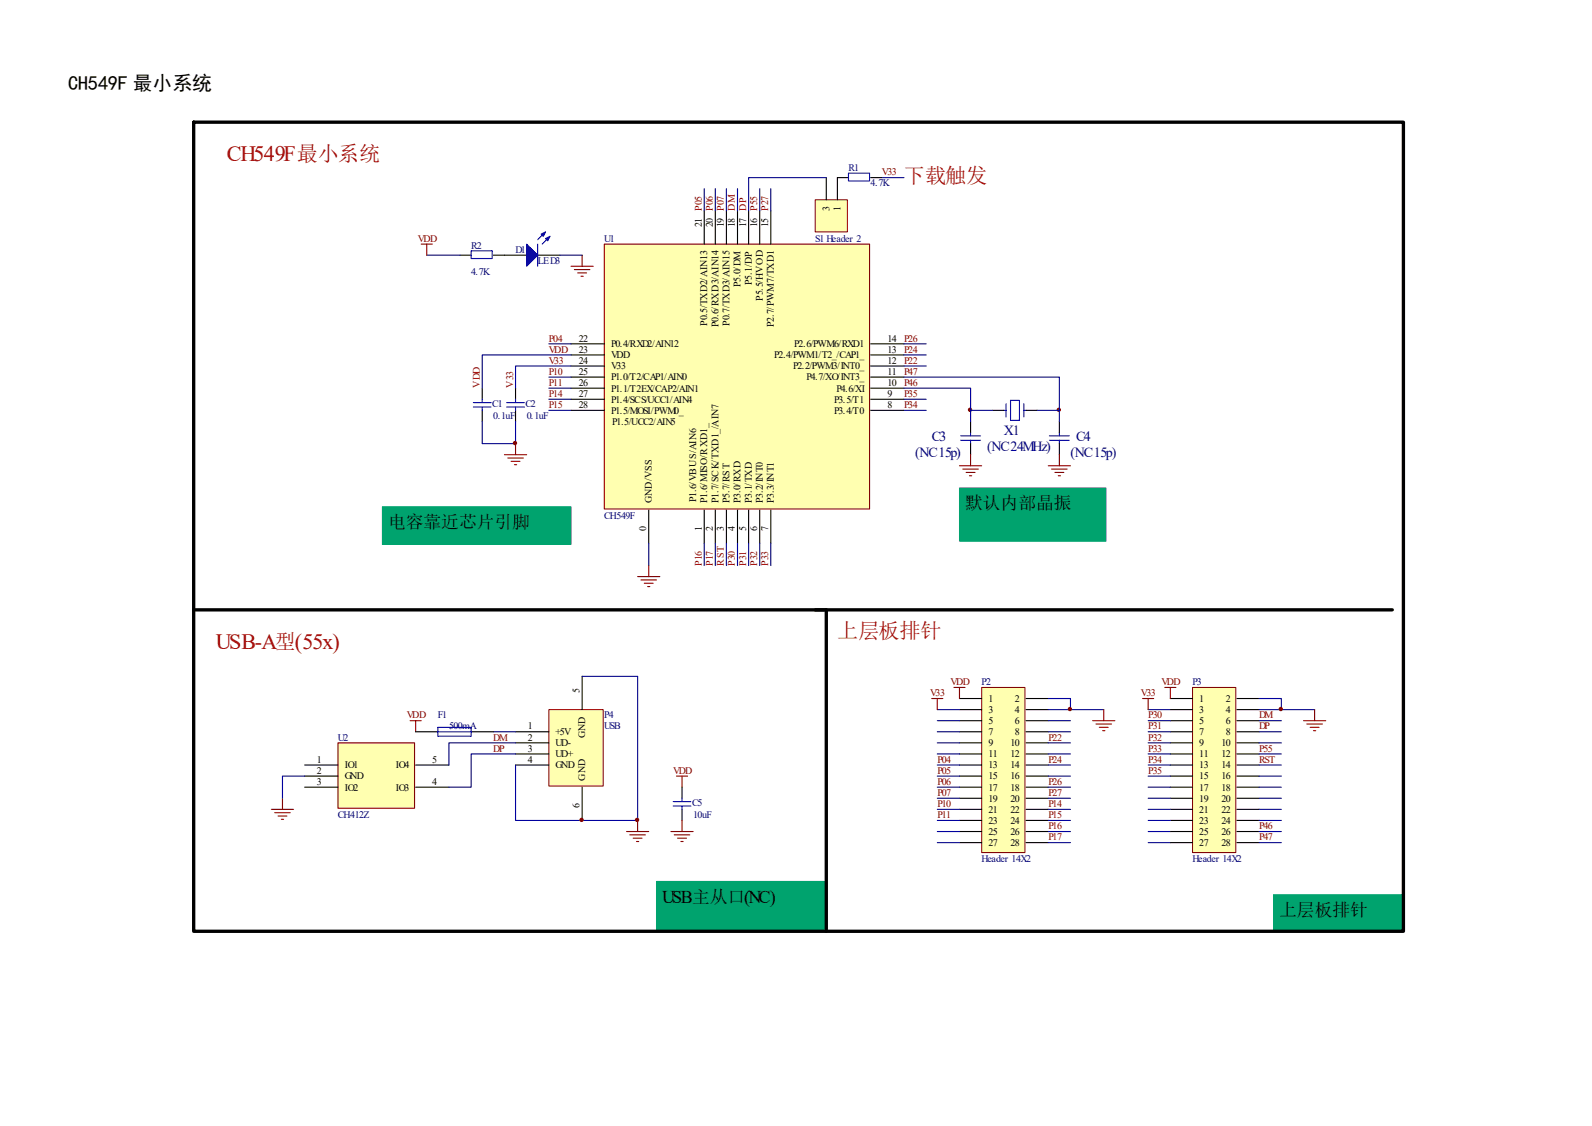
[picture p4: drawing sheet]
<svg xmlns="http://www.w3.org/2000/svg" width="297mm" height="210mm" viewBox="0 0 297 210" stroke-linecap="round" stroke-linejoin="round" font-family="sans-serif">
<path d="M112.7 45.5h49.5v49.4h-49.5z" fill-rule="evenodd" fill="#ffffb0" stroke="#800000" stroke-width=".21"/>
<g fill="none" stroke="#000" stroke-width=".21">
<path d="M131.4 39.3v6.2M133.5 39.3v6.2M135.5 39.3v6.2M137.6 39.3v6.2M139.7 39.3v6.2M141.7 39.3v6.2M143.8 39.3v6.2M156.2 33.1h2.1M162.4 33.1h2.1M85.8 47.6h2.1M92 47.6h6.3M100.3 47.6h4.2"/>
<path d="M90 72.4v2.1M90 76.5v2.1M96.2 72.4v2.1M96.2 76.5v2.1M106.5 76.5h6.2M106.5 74.5h6.2M106.5 72.4h6.2M106.5 70.3h6.2M106.5 68.3h6.2M106.5 66.2h6.2M106.5 64.1h6.2M162.4 76.5h6.3"/>
<path d="M162.4 74.5h6.3M162.4 72.4h6.3M162.4 70.3h6.3M162.4 68.3h6.3M162.4 66.2h6.3M162.4 64.1h6.3M181.1 78.6v2.1M185.2 76.5h2.1M191.4 76.5h2.1M197.6 78.6v2.1M121 95.1v6.2M131.4 95.1v6.2"/>
<path d="M133.5 95.1v6.2M135.5 95.1v6.2M137.6 95.1v6.2M139.7 95.1v6.2M141.7 95.1v6.2M143.8 95.1v6.2M181.1 82.7v2.1M197.6 82.7v2.1"/>
</g>
<g fill="none" stroke="#000080" stroke-width=".21">
<path d="M131.4 35.2v4.1M133.5 35.2v4.1M135.5 35.2v4.1M137.6 35.2v4.1M141.7 35.2v4.1M143.8 35.2v4.1M164.5 33.1h4.2M79.6 47.6h6.2M104.5 47.6h4.1M90 78.6v4.1h6.2v-4.1M102.4 64.1h4.1M102.4 70.3h4.1"/>
<path d="M102.4 72.4h4.1M102.4 74.5h4.1M102.4 76.5h4.1M168.7 64.1h4.1M168.7 74.5h4.1M168.7 76.5h4.1M168.7 68.3h4.1M168.7 66.2h4.1M121 101.3v4.2M131.4 101.3v4.2M133.5 101.3v4.2M135.5 101.3v4.2"/>
<path d="M137.6 101.3v4.2M139.7 101.3v4.2M141.7 101.3v4.2M143.8 101.3v4.2"/>
</g>
<g fill="none" stroke="#800000" stroke-width=".21">
<path d="M78.6 45.5h2.1M79.6 45.5v2.1M106.5 49.7h4.2M107.2 50.3h2.9M107.8 50.9h1.6M108.4 51.5h.4M108.6 47.6v2.1M94.1 84.8h4.2M94.7 85.4h2.9M95.4 86h1.6M96 86.7h.4M96.2 82.7v2.1"/>
<path d="M179 86.9h4.1M179.6 87.5h2.9M180.2 88.1h1.7M180.9 88.7h.4M181.1 84.8v2.1M195.6 86.9h4.1M196.2 87.5h2.9M196.8 88.1h1.7M197.4 88.7h.4M197.6 84.8v2.1M119 107.5h4.1M119.6 108.2h2.9"/>
<path d="M120.2 108.8h1.7M120.8 109.4h.4M121 105.5v2"/>
</g>
<g fill="none" stroke="#00f" stroke-width=".21">
<path d="M158.3 32.3h3.9v1.4h-3.9zM87.9 46.8h3.9v1.4h-3.9zM100.3 45.5v4.2M101.8 43.3l-1.5 1.4M102.6 44.1l-1.4 1.4M88.3 75.1h3.3M88.3 75.9h3.3M90 74.5v.6M90 75.9v.6M94.5 75.1h3.3M94.5 75.9h3.3M96.2 74.5v.6"/>
<path d="M96.2 75.9v.6M187.3 76.5h.4M187.7 75.3v2.5M188.5 74.7h1.7v3.7h-1.7zM191 75.3v2.5M191 76.5h.4M179.2 82.1h3.7M179.2 81.3h3.7M181.1 80.7v.6M181.1 82.1v.6M195.8 82.1h3.7M195.8 81.3h3.7"/>
<path d="M197.6 80.7v.6M197.6 82.1v.6"/>
</g>
<g fill="#00a36e" stroke="#00a36e" stroke-width=".19">
<path d="M71.3 94.5h35.2v7.1h-35.2z" fill-rule="evenodd"/>
<path d="M237.6 166.9h24v6.6h-24z" fill-rule="evenodd"/>
<path d="M179 91h27.3v9.9h-27.3z" fill-rule="evenodd"/>
</g>
<g fill="#00f" stroke="#00f" stroke-width=".21">
<path d="M98.3 45.5l2 2.1-2 2.1z"/>
<path d="M101.8 44.5l.8-.4-.4 .8z"/>
<path d="M100.9 43.7l.9-.4-.4 .8z"/>
</g>
<g fill="#800000" stroke="#800000" stroke-width=".19">
<circle cx="197.5" cy="76.4" r=".31"/>
<circle cx="181" cy="76.4" r=".31"/>
</g>
<path d="M102.4 132.4h10.1v14.2h-10.1z" fill-rule="evenodd" fill="#ffffb0" stroke="#800000" stroke-width=".19"/>
<path d="M77.5 136.5h4.2M87.9 136.5h4.1M96.2 136.5h6.2M96.2 138.6h6.2M108.6 126.2v6.2M96.2 142.7h6.2M96.2 140.6h6.2M108.6 146.8v6.2M127.2 146.8v2.1M127.2 151v2" fill="none" stroke="#000" stroke-width=".21"/>
<path d="M92 136.5h4.2M108.6 126.2h10.4v26.8h-22.8v-10.3" fill="none" stroke="#000080" stroke-width=".21"/>
<g fill="none" stroke="#800000" stroke-width=".21">
<path d="M76.5 134.4h2.1M77.5 134.4v2.1M116.9 155.1h4.1M117.5 155.7h2.9M118.1 156.3h1.7M118.8 157h.4M119 153v2.1M125.2 155.1h4.1M125.8 155.7h2.9M126.2 144.8h2.1M126.4 156.3h1.7M127 157h.4"/>
<path d="M127.2 144.8v2M127.2 153v2.1"/>
</g>
<path d="M81.7 135.7h6.2v1.6h-6.2zM81.7 136.5h6.2M125.6 149.5h3.3M125.6 150.3h3.3M127.2 148.9v.6M127.2 150.3v.7" fill="none" stroke="#00f" stroke-width=".21"/>
<path d="M122.5 164.4h31.5v9.1h-31.5z" fill-rule="evenodd" fill="#00a36e" stroke="#00a36e" stroke-width=".19"/>
<path d="M36.1 22.8h225.7v150.9h-225.7zM36.1 113.7h223.7M154.2 113.7v60" fill="none" stroke="#000" stroke-width=".62"/>
<path d="M152.1 37.3h6v6h-6z" fill-rule="evenodd" fill="#ffffb0" stroke="#800000" stroke-width=".19"/>
<path d="M154.2 33.1v4.2M156.2 33.1v4.2" fill="none" stroke="#000" stroke-width=".21"/>
<path d="M183.1 128.2h8.1v30.8h-8.1z" fill-rule="evenodd" fill="#ffffb0" stroke="#800000" stroke-width=".19"/>
<g fill="none" stroke="#000" stroke-width=".21">
<path d="M179 130.3h4.1M179 132.4h4.1M179 134.4h4.1M179 136.5h4.1M179 138.6h4.1M191.4 130.3h4.2M191.4 132.4h4.2M191.4 134.4h4.2M191.4 136.5h4.2M191.4 138.6h4.2M179 140.6h4.1M179 142.7h4.1"/>
<path d="M179 144.8h4.1M179 146.8h4.1M179 148.9h4.1M179 151h4.1M179 153h4.1M179 155.1h4.1M179 157.2h4.1M191.4 140.6h4.2M191.4 142.7h4.2M191.4 144.8h4.2M191.4 146.8h4.2M191.4 148.9h4.2"/>
<path d="M191.4 151h4.2M191.4 153h4.2M191.4 155.1h4.2M191.4 157.2h4.2"/>
</g>
<path d="M222.5 128.2h8.1v30.8h-8.1z" fill-rule="evenodd" fill="#ffffb0" stroke="#800000" stroke-width=".19"/>
<g fill="none" stroke="#000" stroke-width=".21">
<path d="M218.3 130.3h4.2M218.3 132.4h4.2M218.3 134.4h4.2M218.3 136.5h4.2M218.3 138.6h4.2M230.8 130.3h4.1M230.8 132.4h4.1M230.8 134.4h4.1M230.8 136.5h4.1M230.8 138.6h4.1M218.3 140.6h4.2M218.3 142.7h4.2"/>
<path d="M218.3 144.8h4.2M218.3 146.8h4.2M218.3 148.9h4.2M218.3 151h4.2M218.3 153h4.2M218.3 155.1h4.2M218.3 157.2h4.2M230.8 140.6h4.1M230.8 142.7h4.1M230.8 144.8h4.1M230.8 146.8h4.1M230.8 148.9h4.1"/>
<path d="M230.8 151h4.1M230.8 153h4.1M230.8 155.1h4.1M230.8 157.2h4.1"/>
</g>
<g fill="none" stroke="#000080" stroke-width=".21">
<path d="M174.9 134.4h4.1M174.9 136.5h4.1M174.9 138.6h4.1M174.9 132.4h4.1M195.6 130.3h4.1v2.1h-4.1M195.6 134.4h4.1M195.6 136.5h4.1M195.6 138.6h4.1M199.7 132.4h6.2M214.2 134.4h4.1M214.2 136.5h4.1M214.2 138.6h4.1"/>
<path d="M214.2 132.4h4.1M234.9 130.3h4.2v2.1h-4.2M234.9 134.4h4.2M234.9 136.5h4.2M234.9 138.6h4.2M239.1 132.4h6.2M174.9 140.6h4.1M174.9 142.7h4.1M174.9 144.8h4.1M174.9 146.8h4.1M174.9 148.9h4.1M174.9 151h4.1"/>
<path d="M174.9 153h4.1M174.9 155.1h4.1M174.9 157.2h4.1M195.6 140.6h4.1M195.6 142.7h4.1M195.6 144.8h4.1M195.6 146.8h4.1M195.6 148.9h4.1M195.6 151h4.1M195.6 153h4.1M195.6 155.1h4.1M195.6 157.2h4.1"/>
<path d="M214.2 140.6h4.1M214.2 142.7h4.1M214.2 144.8h4.1M214.2 146.8h4.1M214.2 148.9h4.1M214.2 151h4.1M214.2 153h4.1M214.2 155.1h4.1M214.2 157.2h4.1M234.9 140.6h4.2M234.9 142.7h4.2M234.9 144.8h4.2"/>
<path d="M234.9 146.8h4.2M234.9 148.9h4.2M234.9 151h4.2M234.9 153h4.2M234.9 155.1h4.2M234.9 157.2h4.2"/>
</g>
<g fill="none" stroke="#800000" stroke-width=".21">
<path d="M173.8 130.3h2.1M174.9 130.3v2.1M178 128.2h2M179 128.2v2.1M203.9 134.4h4.1M204.5 135h2.9M205.1 135.7h1.6M205.7 136.3h.4M205.9 132.4v2M213.2 130.3h2M214.2 130.3v2.1M217.3 128.2h2.1"/>
<path d="M218.3 128.2v2.1M243.2 134.4h4.1M243.8 135h2.9M244.4 135.7h1.7M245.1 136.3h.4M245.3 132.4v2"/>
</g>
<path d="M63.1 138.6h14.2v12.2h-14.2z" fill-rule="evenodd" fill="#ffffb0" stroke="#800000" stroke-width=".21"/>
<path d="M56.8 142.7h6.3M56.8 144.8h6.3M56.8 146.8h6.3M77.5 142.7h6.3M77.5 146.8h6.3" fill="none" stroke="#000" stroke-width=".21"/>
<path d="M50.6 151h4.2M51.2 151.6h2.9M51.9 152.2h1.6M52.5 152.8h.4M52.7 148.9v2.1" fill="none" stroke="#800000" stroke-width=".21"/>
<path d="M154.2 33.1h-14.5v6.2M106.5 68.3h-10.3v4.1M106.5 66.2h-16.5v6.2M168.7 72.4h12.4v6.2M168.7 70.3h28.9v8.3M181.1 76.5h4.1M193.5 76.5h4.1M96.2 138.6h-12.4v4.1M56.8 144.8h-4.1v4.1M96.2 140.6h-8.3v6.2h-4.1" fill="none" stroke="#000080" stroke-width=".21"/>
<g fill="#800000" stroke="#800000" stroke-width=".19">
<circle cx="96.1" cy="82.6" r=".31"/>
<circle cx="108.5" cy="152.9" r=".31"/>
<circle cx="118.9" cy="152.9" r=".31"/>
<circle cx="199.6" cy="132.2" r=".31"/>
<circle cx="238.9" cy="132.2" r=".31"/>
</g>
<g font-size="4.1" fill="#bf0000">
<text x="42.3" y="30.1">CH549F最小系统</text>
<text x="40.3" y="121">USB-A型(55x)</text>
</g>
<g font-size="3.9" fill="#bf0000">
<text x="168.7" y="34.2">下载触发</text>
<text x="156.2" y="119">上层板排针</text>
</g>
<text font-size="3.7" x="12.7" y="16.8">CH549F 最小系统</text>
<text font-size="3.4" x="123.5" y="168.4">USB主从口(NC)</text>
<g font-size="3.3">
<text x="180" y="95">默认内部晶振</text>
<text x="72.4" y="98.5">电容靠近芯片引脚</text>
<text x="238.6" y="170.8">上层板排针</text>
</g>
<g font-size="2.6" fill="#000080">
<text x="173.8" y="82.2">C3</text>
<text x="187.3" y="81.1">X1</text>
<text x="200.7" y="82.2">C4</text>
<text x="170.7" y="85.3">(NC 15p)</text>
<text x="184.2" y="84.2">(NC 24MHz)</text>
<text x="199.7" y="85.3">(NC 15p)</text>
</g>
<g font-size="1.9" fill="#000080">
<text x="158.3" y="31.9">R1</text>
<text x="162.4" y="34.8">4.7K</text>
<text x="87.9" y="46.4">R2</text>
<text x="96.2" y="47.2">D1</text>
<text x="112.7" y="45.1">U1</text>
<text x="152.1" y="45.1">S1 Header 2</text>
<text x="87.9" y="51.3">4.7K</text>
<text x="100.3" y="49.2">LED3</text>
<text x="91.8" y="75.9">C1</text>
<text x="98" y="75.9">C2</text>
<text x="92" y="78.2">0.1uF</text>
<text x="98.3" y="78.2">0.1uF</text>
<text x="112.7" y="96.8">CH549F</text>
<text x="183.1" y="127.8">P2</text>
<text x="222.5" y="127.8">P3</text>
<text x="81.7" y="134">F1</text>
<text x="83.8" y="136.1">500mA</text>
<text x="112.7" y="134">P4</text>
<text x="112.7" y="136.1">USB</text>
<text x="63" y="138.1">U2</text>
<text x="63" y="152.6">CH412Z</text>
<text x="129.1" y="150.3">C5</text>
<text x="129.3" y="152.6">10uF</text>
<text x="183.1" y="160.9">Header 14X2</text>
<text x="222.5" y="160.9">Header 14X2</text>
</g>
<g font-size="1.9" fill="#800000">
<text x="164.5" y="32.7">V33</text>
<text x="130.9" y="39.3" transform="rotate(-90 130.9 39.3)">P05</text>
<text x="133" y="39.3" transform="rotate(-90 133 39.3)">P06</text>
<text x="135" y="39.3" transform="rotate(-90 135 39.3)">P07</text>
<text x="137.1" y="39.3" transform="rotate(-90 137.1 39.3)">DM</text>
<text x="139.2" y="39.3" transform="rotate(-90 139.2 39.3)">DP</text>
<text x="141.3" y="39.3" transform="rotate(-90 141.3 39.3)">P55</text>
<text x="143.3" y="39.3" transform="rotate(-90 143.3 39.3)">P27</text>
<text x="78" y="45.1">VDD</text>
<text x="102.4" y="65.8">VDD</text>
<text x="102.4" y="63.7">P04</text>
<text x="168.7" y="65.8">P24</text>
<text x="168.7" y="63.7">P26</text>
<text x="102.4" y="67.9">V33</text>
<text x="102.4" y="69.9">P10</text>
<text x="102.4" y="72">P11</text>
<text x="168.7" y="67.9">P22</text>
<text x="168.7" y="72">P46</text>
<text x="168.7" y="69.9">P47</text>
<text x="89.5" y="72.4" transform="rotate(-90 89.5 72.4)">VDD</text>
<text x="95.7" y="72.4" transform="rotate(-90 95.7 72.4)">V33</text>
<text x="102.4" y="74">P14</text>
<text x="102.4" y="76.1">P15</text>
<text x="168.7" y="76.1">P34</text>
<text x="168.7" y="74">P35</text>
<text x="130.9" y="105.5" transform="rotate(-90 130.9 105.5)">P16</text>
<text x="133" y="105.5" transform="rotate(-90 133 105.5)">P17</text>
<text x="135" y="105.5" transform="rotate(-90 135 105.5)">RST</text>
<text x="137.1" y="105.5" transform="rotate(-90 137.1 105.5)">P30</text>
<text x="139.2" y="105.5" transform="rotate(-90 139.2 105.5)">P31</text>
<text x="141.3" y="105.5" transform="rotate(-90 141.3 105.5)">P32</text>
<text x="143.3" y="105.5" transform="rotate(-90 143.3 105.5)">P33</text>
<text x="173.5" y="129.9">V33</text>
<text x="177.3" y="127.8">VDD</text>
<text x="212.9" y="129.9">V33</text>
<text x="216.7" y="127.8">VDD</text>
<text x="75.9" y="134">VDD</text>
<text x="214.2" y="134">P30</text>
<text x="214.2" y="136.1">P31</text>
<text x="234.9" y="134">DM</text>
<text x="234.9" y="136.1">DP</text>
<text x="92" y="138.1">DM</text>
<text x="92" y="140.2">DP</text>
<text x="174.9" y="142.3">P04</text>
<text x="195.6" y="138.1">P22</text>
<text x="195.6" y="142.3">P24</text>
<text x="214.2" y="138.1">P32</text>
<text x="214.2" y="140.2">P33</text>
<text x="214.2" y="142.3">P34</text>
<text x="234.9" y="140.2">P55</text>
<text x="234.9" y="142.3">RST</text>
<text x="125.6" y="144.3">VDD</text>
<text x="174.9" y="144.3">P05</text>
<text x="174.9" y="146.4">P06</text>
<text x="174.9" y="148.5">P07</text>
<text x="195.6" y="146.4">P26</text>
<text x="195.6" y="148.5">P27</text>
<text x="214.2" y="144.3">P35</text>
<text x="174.9" y="150.5">P10</text>
<text x="174.9" y="152.6">P11</text>
<text x="195.6" y="150.5">P14</text>
<text x="195.6" y="152.6">P15</text>
<text x="195.6" y="154.7">P16</text>
<text x="234.9" y="154.7">P46</text>
<text x="195.6" y="156.7">P17</text>
<text x="234.9" y="156.7">P47</text>
</g>
<g font-size="1.9">
<text x="154.7" y="39.3" transform="rotate(-90 154.7 39.3)">3</text>
<text x="156.8" y="39.3" transform="rotate(-90 156.8 39.3)">1</text>
<text x="130.9" y="42.4" transform="rotate(-90 130.9 42.4)">21</text>
<text x="133" y="42.4" transform="rotate(-90 133 42.4)">20</text>
<text x="135" y="42.4" transform="rotate(-90 135 42.4)">19</text>
<text x="137.1" y="42.4" transform="rotate(-90 137.1 42.4)">18</text>
<text x="139.2" y="42.4" transform="rotate(-90 139.2 42.4)">17</text>
<text x="141.3" y="42.4" transform="rotate(-90 141.3 42.4)">16</text>
<text x="143.3" y="42.4" transform="rotate(-90 143.3 42.4)">15</text>
<text x="138.2" y="53.6" transform="rotate(-90 138.2 53.6)">P5.0/DM</text>
<text x="140.3" y="53.2" transform="rotate(-90 140.3 53.2)">P5.1/DP</text>
<text x="142.3" y="56.1" transform="rotate(-90 142.3 56.1)">P5.5/HVOD</text>
<text x="108" y="63.7">22</text>
<text x="108" y="65.8">23</text>
<text x="114" y="64.7">P0.4/RXD2/AIN12</text>
<text x="132" y="60.8" transform="rotate(-90 132 60.8)">P0.5/TXD2/AIN13</text>
<text x="134" y="61" transform="rotate(-90 134 61)">P0.6/RXD3/AIN14</text>
<text x="136.1" y="60.8" transform="rotate(-90 136.1 60.8)">P0.7/TXD3/AIN15</text>
<text x="144.4" y="61" transform="rotate(-90 144.4 61)">P2.7/PWM7/TXD1</text>
<text x="148.2" y="64.7">P2.6/PWM6/RXD1</text>
<text x="165.6" y="65.8">13</text>
<text x="165.6" y="63.7">14</text>
<text x="108" y="67.9">24</text>
<text x="108" y="69.9">25</text>
<text x="108" y="72">26</text>
<text x="114" y="66.8">VDD</text>
<text x="114" y="68.9">V33</text>
<text x="114" y="71">P1.0/T2/CAP1/AIN0</text>
<text x="144.4" y="66.8">P2.4/PWM1/T2_/CAP1_</text>
<text x="148" y="68.9">P2.2/PWM3/INT0_</text>
<text x="150.5" y="71">P4.7/XO/INT3_</text>
<text x="165.6" y="72">10</text>
<text x="165.6" y="69.9">11</text>
<text x="165.6" y="67.9">12</text>
<text x="108" y="76.1">28</text>
<text x="108" y="74">27</text>
<text x="114" y="77.1">P1.5/MOSI/PWM0_</text>
<text x="114" y="73">P1.1/T2EX/CAP2/AIN1</text>
<text x="114" y="75.1">P1.4/SCS/UCC1/AIN4</text>
<text x="155.6" y="77.1">P3.4/T0</text>
<text x="155.6" y="75.1">P3.5/T1</text>
<text x="156" y="73">P4.6/XI</text>
<text x="165.6" y="76.1">8</text>
<text x="165.6" y="74">9</text>
<text x="114.2" y="79.2">P1.5/UCC2/AIN5</text>
<text x="121.6" y="93.9" transform="rotate(-90 121.6 93.9)">GND/VSS</text>
<text x="129.9" y="93.7" transform="rotate(-90 129.9 93.7)">P1.6/VBUS/AIN6</text>
<text x="132" y="93.9" transform="rotate(-90 132 93.9)">P1.6/MISO/RXD1_</text>
<text x="134" y="93.9" transform="rotate(-90 134 93.9)">P1.7/SCK/TXD1_/AIN7</text>
<text x="136.1" y="93.9" transform="rotate(-90 136.1 93.9)">P5.7/RST</text>
<text x="138.2" y="93.9" transform="rotate(-90 138.2 93.9)">P3.0/RXD</text>
<text x="140.3" y="93.9" transform="rotate(-90 140.3 93.9)">P3.1/TXD</text>
<text x="142.3" y="93.9" transform="rotate(-90 142.3 93.9)">P3.2/INT0</text>
<text x="144.4" y="93.9" transform="rotate(-90 144.4 93.9)">P3.3/INT1</text>
<text x="120.6" y="99.1" transform="rotate(-90 120.6 99.1)">0</text>
<text x="130.9" y="99.1" transform="rotate(-90 130.9 99.1)">1</text>
<text x="133" y="99.1" transform="rotate(-90 133 99.1)">2</text>
<text x="135" y="99.1" transform="rotate(-90 135 99.1)">3</text>
<text x="137.1" y="99.1" transform="rotate(-90 137.1 99.1)">4</text>
<text x="139.2" y="99.1" transform="rotate(-90 139.2 99.1)">5</text>
<text x="141.3" y="99.1" transform="rotate(-90 141.3 99.1)">6</text>
<text x="143.3" y="99.1" transform="rotate(-90 143.3 99.1)">7</text>
<text x="108.1" y="129.2" transform="rotate(-90 108.1 129.2)">5</text>
<text x="184.4" y="130.9">1</text>
<text x="189.4" y="130.9">2</text>
<text x="223.7" y="130.9">1</text>
<text x="228.7" y="130.9">2</text>
<text x="98.5" y="136.1">1</text>
<text x="103.6" y="137.1">+5V</text>
<text x="109.2" y="137.7" transform="rotate(-90 109.2 137.7)">GND</text>
<text x="184.4" y="133">3</text>
<text x="184.4" y="135">5</text>
<text x="184.4" y="137.1">7</text>
<text x="189.4" y="133">4</text>
<text x="189.4" y="135">6</text>
<text x="189.4" y="137.1">8</text>
<text x="223.7" y="133">3</text>
<text x="223.7" y="135">5</text>
<text x="223.7" y="137.1">7</text>
<text x="228.7" y="133">4</text>
<text x="228.7" y="135">6</text>
<text x="228.7" y="137.1">8</text>
<text x="59.1" y="142.3">1</text>
<text x="64.3" y="143.3">IO1</text>
<text x="73.8" y="143.3">IO4</text>
<text x="80.6" y="142.3">5</text>
<text x="98.5" y="142.3">4</text>
<text x="98.5" y="140.2">3</text>
<text x="98.5" y="138.1">2</text>
<text x="103.6" y="143.3">GND</text>
<text x="103.6" y="141.2">UD+</text>
<text x="103.6" y="139.1">UD-</text>
<text x="184.4" y="139.1">9</text>
<text x="184.4" y="141.2">11</text>
<text x="184.4" y="143.3">13</text>
<text x="188.5" y="139.1">10</text>
<text x="188.5" y="141.2">12</text>
<text x="188.5" y="143.3">14</text>
<text x="223.7" y="139.1">9</text>
<text x="223.7" y="141.2">11</text>
<text x="223.7" y="143.3">13</text>
<text x="227.9" y="139.1">10</text>
<text x="227.9" y="141.2">12</text>
<text x="227.9" y="143.3">14</text>
<text x="59.1" y="144.3">2</text>
<text x="59.1" y="146.4">3</text>
<text x="64.3" y="145.4">GND</text>
<text x="64.3" y="147.4">IO2</text>
<text x="73.8" y="147.4">IO3</text>
<text x="80.6" y="146.4">4</text>
<text x="109.2" y="145.6" transform="rotate(-90 109.2 145.6)">GND</text>
<text x="184.4" y="145.4">15</text>
<text x="184.4" y="147.4">17</text>
<text x="184.4" y="149.5">19</text>
<text x="188.5" y="145.4">16</text>
<text x="188.5" y="147.4">18</text>
<text x="188.5" y="149.5">20</text>
<text x="223.7" y="145.4">15</text>
<text x="223.7" y="147.4">17</text>
<text x="223.7" y="149.5">19</text>
<text x="227.9" y="145.4">16</text>
<text x="227.9" y="147.4">18</text>
<text x="227.9" y="149.5">20</text>
<text x="108.1" y="150.8" transform="rotate(-90 108.1 150.8)">6</text>
<text x="184.4" y="151.6">21</text>
<text x="184.4" y="153.6">23</text>
<text x="184.4" y="155.7">25</text>
<text x="188.5" y="151.6">22</text>
<text x="188.5" y="153.6">24</text>
<text x="188.5" y="155.7">26</text>
<text x="223.7" y="151.6">21</text>
<text x="223.7" y="153.6">23</text>
<text x="223.7" y="155.7">25</text>
<text x="227.9" y="151.6">22</text>
<text x="227.9" y="153.6">24</text>
<text x="227.9" y="155.7">26</text>
<text x="184.4" y="157.8">27</text>
<text x="188.5" y="157.8">28</text>
<text x="223.7" y="157.8">27</text>
<text x="227.9" y="157.8">28</text>
</g>
</svg>
